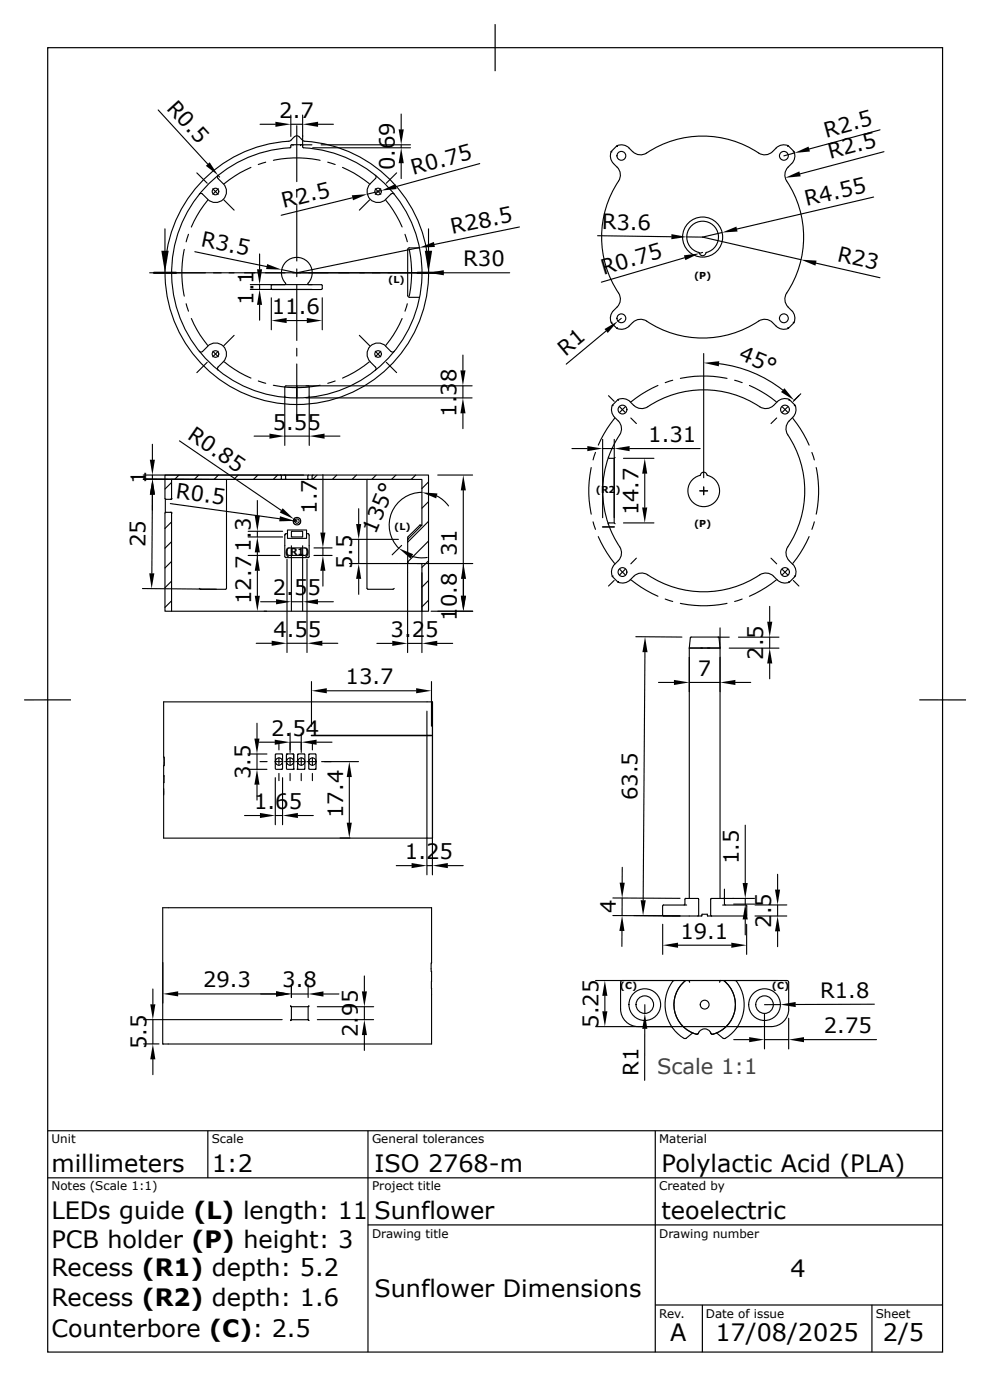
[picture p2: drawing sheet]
<svg xmlns="http://www.w3.org/2000/svg" width="210mm" height="297mm" viewBox="0 0 210 297" stroke-linecap="round" stroke-linejoin="round" font-family="sans-serif">
<g fill="none" stroke="#000" stroke-width=".25">
<path d="M10.1 10.1h190.1v277.1h-190.1zM105.1 5.1v10M15.1 148.6l-10 .1M195.2 148.6l9.9 .1M10.1 240.2h190.1M10.1 250.2h190.1M44.1 240.2v10M78.1 240.2v47M139.1 240.2v47M78.1 260.2h122.1M139.1 277.2h61.1M149.1 277.2v10"/>
<path d="M185.2 277.2v10"/>
</g>
<g fill="none" stroke="#000" stroke-width=".24">
<path d="M33.6 23.4l10.5 11.4M41.8 36.7l2.2 2.2M46.3 37.3l.3 .3M46.4 37.2l-.2 .4 .1 .3a3.4 3.4 0 0 1 1.8 3 2.34 2.34 0 0 1-1.6 2 2.34 2.34 0 0 1-2.4-.6l-1.3-1.2-.5 .2M53.3 35.6l-2.4 1.1-3.3 2.3M55.2 26.4h3.3M56.4 34.4l-1.6 .5M58 34.1a23.9 23.9 0 0 1 10 0M61.8 24.4v4.6M61.8 26.4h2.5M61.8 29.8l-.2 .1a28 28 0 0 0-25.8 34.7 28 28 0 0 0 39 18.7 28 28 0 0 0 10.8-41.9 28.4 28.4 0 0 0-21.2-11.5l-.1-.1M62.2 30.7v.2"/>
<path d="M62.5 29l-.7 .8M62.5 29a.7 .7 0 0 1 1 0M63 26.7v11.9M63.5 29l.8 .8M63.8 30.7v.2M64.1 30.7l.2 .2M64.3 24.4v6.9a26.6 26.6 0 0 1 23.4 36.6 26.6 26.6 0 0 1-42.3 9.9 26.6 26.6 0 0 1 4.9-43.2 27.5 27.5 0 0 1 11.4-3.3l.2-.6 4.3 .1M66.4 31.4h20.8M67.5 26.4h3.3M68.2 30.8h19M69.6 34.4l1.6 .5M72.7 35.6l2.4 1.1 3.3 2.3"/>
<path d="M79.7 37.2l.2 .4-.2 .3a3.4 3.4 0 0 0-1.7 3 2.32 2.32 0 0 0 1.5 2 2.32 2.32 0 0 0 2.4-.6l1.3-1.2 .5 .2M84.2 36.7l-2.2 2.2M85.2 24.2v3.3M85.2 30.8v.6M85.2 34.7v3.2M101.9 34.7l-17.8 4.9M129.8 32.2l.1 .1M129.8 32.2a2.34 2.34 0 0 0 .5 2.6M130.3 34.7a2.68 2.68 0 0 1 1 3.8 21.5 21.5 0 0 0 .1 23.7M131 30.9a2.34 2.34 0 0 1 2.6 .5M131.1 31.1l-.1-.1-1.2 1.2M133.6 31.4a2.79 2.79 0 0 0 3.2 1.3l.5-.2"/>
<path d="M161.1 32.5a21.4 21.4 0 0 0-23.8 0M167.4 31l-.1 .1M167.4 31l1.2 1.2-.2 .1M167.4 30.9a2.68 2.68 0 0 0-3.4 1.3 2.35 2.35 0 0 1-2.9 .3M168.1 34.7a2.7 2.7 0 0 0-1.1 3.8 21.4 21.4 0 0 1 0 23.7M168.6 32.2a2.34 2.34 0 0 1-.5 2.6M168.7 32.5l-2.3 .6M186.9 27.6l-15.1 4M187.7 32.2l-17.8 4.7M31.8 57.9h76.4M35 48.6v4.7M39.1 53a23.9 23.9 0 0 0 0 9.9"/>
<path d="M40 49.8l-.5 1.6M41.4 53.5l15.2 3.1M44.1 42.5l-1.6 2.2-1.9 3.5M45.2 40.1l1.1 1.2M46.4 40.1l-1.2 1.2M47.5 42.4l2.2 2.2M55.1 53.9v3.3M63 40.2v1.7M63 43.6v11.8M63 57.1v1.7M74.8 42l-15.1 3.7M78.5 42.4l-2.2 2.2"/>
<path d="M79.7 40.1l1.2 1.2M80.8 40.1l-1.1 1.2M80.9 40.5l-2.9 .7M81.9 42.5l1.6 2.2 1.9 3.5M86 49.8l.5 1.5M86.9 53a23.9 23.9 0 0 1 0 9.9M86.9 52.7h2.2M86.9 52.6l-.3 .4v9.8M89 52.6l-26 5.3-3.2-.6M91 48.6v4.7M110.3 48.2l-18.1 3.7M126.9 50.1l15.7 .2"/>
<path d="M145.4 54.7l-17.7 5.2M145.8 50.3l3.4 .1M146.7 48.1a3.4 3.4 0 0 1 5.5 .7 3.4 3.4 0 0 1-2.3 4.9 .77 .77 0 0 1-.8 .6 .77 .77 0 0 1-.7-.7 3.4 3.4 0 0 1-1.7-5.5zM149.2 50.4l20.9 4.8M149.2 53.6l-.7 .2M153.3 49.4l-4.1 1M173.3 55.9l13.6 3.1M185.5 41.9l-29 6.7M39.5 64.5l.5 1.6M40.6 67.7l1.9 3.5 1.6 2.1M44 77l-2.2 2.1M44.1 73.5a2.34 2.34 0 0 1 3.3 0 2.34 2.34 0 0 1 0 3.3"/>
<path d="M44.1 73.6l-1.3 1.1-.5-.1M45.2 74.6l1.2 1.2M46.3 74.6l-1.1 1.2M47.4 76.9l-1.2 1.2 .2 .5M47.6 76.9l3.3 2.2 2.4 1.2M49.7 71.2l-2.2 2.2M53.2 60.4h15l.2 .2v.7M55.1 60.4v1.1M55.1 64.8v3.2M57.6 61.3l.2 .2M57.6 63.3v6.7M57.8 60.4l-.2 .2v.7"/>
<path d="M60.9 68.1h4.3M63 60.4v11.9M63 74v1.6M63 77.3v11.9M65.4 60.1v.2l.2 .1M65.4 60.1a3.3 3.3 0 0 0-.1-4.5 3.3 3.3 0 0 0-4.6 0 3.3 3.3 0 0 0 0 4.6l-.2 .2M68.4 61.3l-.2 .2h-15M68.4 63.3v6.7M76.3 71.2l2.2 2.2M78.4 76.9l-3.3 2.2-2.4 1.2M78.6 76.9l1.2 1.2-.1 .5M79.7 74.6l1.1 1.2"/>
<path d="M80.9 74.6l-1.2 1.2M81.9 73.6l1.3 1.1 .5-.1M81.9 73.5a2.34 2.34 0 0 0-3.3 0 2.34 2.34 0 0 0 0 3.3M82 77l2.2 2.1M85.4 67.7l-1.9 3.5-1.6 2.1M86.5 64.5l-.5 1.6M86.6 62.8l.3 .3M86.9 63.2h2.2M98.3 75.4v3.3M128.7 70.3l-8.5 7M129.9 68.4l-.1 .1 1.2 1.3M130.3 66a2.34 2.34 0 0 0-.5 2.5"/>
<path d="M131.1 69.6l-.1 .2M131.3 62.2a2.34 2.34 0 0 1-.2 3l-.8 .8M131.9 67.6l-.7 .6M133.6 69.3a2.34 2.34 0 0 1-2.6 .5M137.3 68.2a2.34 2.34 0 0 0-2.9 .3l-.8 .8M149.4 75.1v26.4M152.7 77.2a27.2 27.2 0 0 1 13.5 5.6M161.1 68.2a2.34 2.34 0 0 1 2.9 .3 2.75 2.75 0 0 0 3.4 1.3M161.1 68.2a21.4 21.4 0 0 1-23.8 0M167.1 62.2a2.34 2.34 0 0 0 .2 3l.8 .8M168.1 66a2.34 2.34 0 0 1 .5 2.5M168.4 68.4l.2 .1"/>
<path d="M168.6 68.5l-1.2 1.3-.1-.2M32.4 94.4v3.2M38.1 93.6l21.6 14.8M54 92.6h3.2M54.8 80.9l1.6 .5M58 81.8a24.8 24.8 0 0 0 10 0M60.5 82.2v12.4M60.5 92.6h5.2M65 84.5h35.3M65.4 82l.3 .2v12.4M68.9 92.6h3.3M71.2 80.9l-1.6 .5"/>
<path d="M98.3 81.9v2.6M98.3 87.8v3.2M100.3 81.9l-39.6 .1-.2 .2M121.5 95.3h3.2M125.5 99.3a23.7 23.7 0 0 0 0 9.9M126.5 96.1l-.6 1.6M128 93.3v16.7M128 95.3h2.4M129.2 97.1l.2 .2h1M129.2 84l1.2 1.2M129.2 97.1a21.4 21.4 0 0 0 0 14.2M130 86.1l.2 .1"/>
<path d="M130 86.1a2.34 2.34 0 0 0 .5 2.5 2.68 2.68 0 0 1 1.1 3.8l-1.5 2.6-.9 2.1M130.4 93.3v16.7M130.5 88.9l-1.6 2.1-1.9 3.5M130.6 97.2l-.2 .1v13.8M131.3 84.8a2.34 2.34 0 0 1 2.5 .5M131.3 85l-.1-.2-1.2 1.3M131.6 86.4l1.2 1.2M132.4 97.3h6.5M132.8 86.4l-1.2 1.2M133.7 95.3h15M133.8 85.3a2.72 2.72 0 0 0 3.7 1.1 21.7 21.7 0 0 1 24.3 .2 2.34 2.34 0 0 0 2.5-.5M134 88.8l1.1 1.2"/>
<path d="M139.7 81.9l-3.5 1.9-2.2 1.5M142.9 80.8l-1.6 .5M144.5 80.4a24.7 24.7 0 0 1 9.9 0M156 80.8l1.6 .5M159.1 81.9l3.6 1.9 2.1 1.5M164.9 88.8l-1.2 1.2M165 85.3l-.7 .8M166.1 86.4l1.2 1.2M167.3 86.4l-1.2 1.2M167.5 85l.1-.2 1.2 1.3-.1 .1M167.6 84.8a2.34 2.34 0 0 0-2.6 .5M168.4 88.9l1.5 2.1 1.9 3.5"/>
<path d="M168.8 86.1a2.32 2.32 0 0 1-.5 2.5 2.7 2.7 0 0 0-1 3.7 21.7 21.7 0 0 1-.3 24.3 2.79 2.79 0 0 0 1.3 3.3M169.6 84l-1.1 1.2M170 83.6l-1.3 1.4M172.4 96.1l.5 1.6M173.3 99.3a23.7 23.7 0 0 1 0 9.9M30.4 100.9h34.1M30.4 101.8h57.2M30.4 101.7l15.7 .1M32.4 100.9v.9M32.4 105.1v3.3M32.4 105l-.2 16.8M35.1 106v2.9"/>
<path d="M35.2 108.8h1.2l.1 .2M35.2 108.8l-.2 .2v20.8h1.4v-20.8l-.2-.2M36.2 107l23.2 3.2M36.4 102.5l-1.4 1.4M36.4 110.8l-1.4 1.5M36.4 115.1l-1.4 1.3M36.4 119.2l-1.4 1.4M38 100.9l-.9 .9M42.2 100.9l-.9 .9M46.4 100.9l-.9 .9M48.1 101.8v23.2l-.2 .1M50.6 100.9l-1 .9"/>
<path d="M52.7 112.8h7.3M52.7 114h7.3M52.7 118h6.7M54.7 106.3v3.3M54.7 112.8v1.2M54.7 117.3v3.3M54.8 100.9l-1 .9M59 100.9l-1 .9M59.6 100.9h-24.6v5l.2 .2h1.2l.1-.2M59.6 101.8h-23.2v4.1l-.2 .2M59.6 100.9h.9M59.6 101.8h6.9"/>
<path d="M59.6 100.9l.2 .2M59.7 101.1v.5M59.8 101.6l-.2 .2M60.5 118.2v-4.6l.2-.2h.3v-.8h4.1v.8h.4l.1 .2v4.6l-.2 .2M60.5 100.9h6M60.5 100.9l.2 .2M60.5 118.2l.2 .2h4.7M60.7 101.1v.5M60.7 101.6l-.2 .2M60.9 118.8v19.8M61 113.4v.9h4.1v-.9M61.2 116.4h3.8a1.16 1.16 0 0 1 .1 1.3l-.4 .3-3.5-.1a1.14 1.14 0 0 1-.2-1.3z"/>
<path d="M61.9 115.9v13.9M62 112.8l2.3 .1-.1 1.1h-2.2M62 112.8l-.1 1.2h.1M62.4 110.3l.7 .4-.5-.1M64.3 115.9v13.9M65.2 118.8v19.8M65.6 100.9l-.2 .2v.5l.2 .2M66.5 100.9h24.5v28.9h-1.4M66.5 101.8h23.1v9.7l-3 3.1v4.7l4.4-4.4M66.5 100.9l-.2 .2v.5l.2 .2M66.7 116.4h3.8M66.7 118h3.8"/>
<path d="M67.3 100.9l-.9 .9M68.6 100.8v12.3M68.6 116.4v1.6M71.5 100.9l-.9 .9M74.2 119.7h15.4v10.1M74.2 114.6h10.4M75.7 100.9l-.9 .9M76.2 108v3.3M76.2 114.6v5.1M77.9 101.8v23.2l.2 .1M79.9 100.9l-.9 .9M84.1 100.9l-1 .9"/>
<path d="M85.3 115.8l-2 2M86.6 119.3v19.3M86.6 119.3l.3 .4M87.5 118.2l1.6 .3 1.6-.1M88.3 100.9l-1 .9M88.5 119.7h11.9M89.2 111.5l-2.5 2.5-.1 .7M89.2 111.5h.4M89.2 111.5h.1M89.6 104.6a7 7 0 0 0-6.4 4.3 7 7 0 0 0 1.5 7.6M91 102.4l-1.4 1.4M91 106.5l-1.4 1.4"/>
<path d="M91 110.7l-4.4 4.5M91 119.1l-1.4 1.4M92.8 105.3l1.3 1 1.1 1.2M92.9 100.9h7.5M98.4 104.2v22.3M125.9 110.8l.6 1.6M127 114l1.9 3.5 1.6 2.2M129.2 111.3a26.2 26.2 0 0 0 2.6 5.3 2.77 2.77 0 0 1-1.3 3.3M130.5 119.8a2.34 2.34 0 0 0-.5 2.6M130.6 111.2l-.2-.1h-1.1l-.1 .2M132.4 111.1h6.5M135.1 118.5l-1.1 1.3"/>
<path d="M136.9 100.6v7.2M148.6 104.3h1.7M149.4 103.4v1.7M150.3 101a3.4 3.4 0 0 1 1.8 5.2 3.4 3.4 0 0 1-5.5-.1 3.4 3.4 0 0 1 2.1-5.2 .79 .79 0 0 1 .8-.6 .79 .79 0 0 1 .8 .7M163.7 118.5l1.2 1.3M168.3 119.8a2.34 2.34 0 0 1 .5 2.6M171.8 114l-1.9 3.5-1.5 2.2M172.9 110.8l-.5 1.6M30.3 125l15.6 .1M36.4 129.8h53.2M36.4 123.4l-1.4 1.4M36.4 127.6l-1.4 1.4"/>
<path d="M42.3 125l.3 .2h5.3M54.4 136.6h3.3M54.7 121.2v5.3M55.3 127.8h3.3M56.1 129.8h.5M60.9 136.6h4.3M61.9 127.8h2.4M67.5 127.8h3.3M68.5 136.6h3.2M68.6 121.2v3.3M76.2 123v3.2M80 136.7h3.3"/>
<path d="M83.7 125l-.2 .2h-5.4M86.6 136.7h3M89.6 121.6v17M91 123.3l-1.4 1.4M91 127.5l-1.4 1.4M91.5 129.8h8.9M92.9 136.7h3.2M98.4 123v3.5M130 122.4l1.2 1.3 .1-.2M130.2 122.3l-.2 .1M130.4 123.3l-1.2 1.2M131.6 120.9l1.2 1.2"/>
<path d="M132.8 120.9l-1.2 1.2M134 123.2l2.2 1.5 3.5 1.9M134.6 122.4a2.73 2.73 0 0 1-3.3 1.2M134.6 122.4a2.34 2.34 0 0 1 2.9-.3 21.7 21.7 0 0 0 24.3-.2 2.34 2.34 0 0 1 2.5 .5M135 135.2l9.8 .1M137 138.5l-.4 52.7M141.3 127.2l1.6 .5M144.5 128.1a23.7 23.7 0 0 0 9.9 0M146.4 137.6h2.4M146.4 137.6l.2-2.1a3.8 3.8 0 0 1 2.3-.2h2.3a1.73 1.73 0 0 1 1.5 .2l.2 2.1M146.4 137.6h3.9M146.4 137.6v53.2"/>
<path d="M148.8 137.6h.1M149 137.6h.1M149 137.6h1.3M150.3 137.6h.1M150.3 137.6h2.6M150.5 137.6h2.4M150.5 137.6h.1M152.5 135.3h2.4M152.9 133.4v57.4M154.9 137.7h10.5M156.8 135.3h8.6M157.6 127.2l-1.6 .5"/>
<path d="M163.4 128.8v3.3M163.4 135.3v2.4M164.3 122.4a2.77 2.77 0 0 0 3.3 1.2M164.8 123.2l-2.1 1.5-3.6 1.9M166.1 120.9l1.2 1.2M167.3 120.9l-1.2 1.2M168.5 123.3l1.1 1.2M168.7 122.3l.1 .1-1.2 1.3-.1-.2M54.6 153.6v3.3M55.1 157.6h3.2M59.2 157.7v1.6M61.6 155.7v4.1"/>
<path d="M61.6 157.6h2.4M64 155.7v4.1M66.1 144.8v9.5M66.3 157.7v1.6M67.2 157.6h3.3M69.4 146.7h19M90.7 151v34.8M91.6 144.8v9.4M139.8 144.9h3.3M146.4 144.9h6.5M156.2 144.9h3.2M163.4 140.9v3.3"/>
<path d="M34.8 167.6v10.4h57M34.8 167.5v1.3M34.8 162.7v2M34.8 166.2v1.3M34.8 164.7v.1M34.8 164.7v1.5M34.8 164.8v1.3M34.8 166.1v.1M34.8 160.9v1.7M34.8 160.8v1.8M34.9 162.5l-.1 .2M34.9 160.9l-.1-11.8h57v36.7"/>
<path d="M51.9 173.2h3.3M52.6 160.1h4.1M52.6 163.4h4.1M54.6 160.1v3.3M54.6 166.7v3.2M55.2 161.8h1.5M58.4 161.8h1.7M58.5 165.2v10M58.5 173.2h1.5M58.5 160.2l1.3-.1 .2 .2v3l-.1 .1h-1.3l-.1-.1zM58.6 161.3l-.1 .4 .1 .5M58.6 161.3a.76 .76 0 0 1 1.3 .2l.1 .5a.76 .76 0 0 1-.7 .5 .76 .76 0 0 1-.7-.3"/>
<path d="M59.2 160.9v1.7M59.2 164.3v1.5M60 165.2v10M60.4 161.8h.1M60.8 161.8h1.6M61 160.1l-.2 .2v1.4M61.6 160.9v1.7M61.6 164.3v1.5M62.2 160.1l.2 .2v1.5M62.4 161.7v.1M62.4 163.3v-3l-.2-.2h-1.3l-.1 .2v3l.2 .1h1.5M62.8 161.8h.1"/>
<path d="M63.1 161.8h1.7M63.2 163.3l1.4 .1 .1-.1-.1-3.2-1.4 .1v3.1l-.1 .1M63.3 173.2h3.2M64 160.9v1.7M64 164.3v1.5M65.2 161.8h.1M65.5 161.8h1.7M65.6 160.2l1.3-.1 .2 .2-.1 3.1h-1.3l-.1-.1zM65.7 161.3a.76 .76 0 0 1 .7-.3 .76 .76 0 0 1 .7 .5v.5a.76 .76 0 0 1-.7 .5 .76 .76 0 0 1-.7-.3l-.1-.4 .1-.5M66.3 160.9v1.7M66.3 164.3v1.5M68.3 161.8h7.8"/>
<path d="M72.2 178h2.1M74.2 165v9.7M158.3 175.3v12.2M84.1 183.9h3.3M90.7 183.9h1.1M95.1 183.9h3.3M130.1 194.5h14.3h-9.8M130.1 190.7l14.3 .1M132.1 197.7v3.3M132.1 190.7v3.8M132.1 184.2v3.3M140.7 192.4v2"/>
<path d="M140.7 194.3l.2 .2M140.7 196.3v6.4M140.9 194.6h8.1l.1-.4h1.1l.1 .4h.8M140.9 192.2h4.9M140.9 192.2l-.2 .2M145.3 192.2l.1-.2v-1a1.93 1.93 0 0 1 1.7-.2h1.1l.2 .2v3.4l-.2 .2M151.1 194.6h7.3M153.5 192.2h4.9M153.7 190.8l.2 .2M153.8 188.8l.1 3.2 .1 .2M155.8 192h4.4M158.3 190.8v1.2"/>
<path d="M158.3 195.3v3.3M158.4 192.2l.2 .2v2l-.2 .1M158.6 196.3v6.4M160.2 190.8h-9.2l-.1 .2v3.4l.2 .2M160.3 194.6h6.8M160.3 192.2h6.8M165.1 185.7v3.2M165.1 192.2v2.4M165.1 197.8v3.3M30.5 216.6h29.4M32.5 210.1v3.2M32.5 216.6v5.1"/>
<path d="M37.8 211.1h20.8M55.4 211.1h3.2M61.7 213.6l.2 .2v2.8l-.2 .2M61.9 213.8h3.5M61.9 209.1v2.8M61.9 211.1h3.5M65.4 213.8v2.8h-3.5M65.4 216.6l.2 .2M65.4 209.2v2.7M65.6 213.6l-.2 .2M67.4 216.6h11.9M67.4 213.8h11.9"/>
<path d="M68.7 211.1h3.3M77.4 207.3v3.3M77.4 213.8v2.8M77.4 219.8v3.3M91.6 206.3v2.2M91.6 204.6v-11.8h-57v28.9h57v-11.8M91.6 204.5v1.9M91.6 208.4v1.5M126.5 208.3h40.6l.4 .3v5.7a3.7 3.7 0 0 1-3.7 3.7M126.5 218h37.2M128.4 211.5v3.3M131.8 208.6v5.7a3.7 3.7 0 0 0 3.7 3.7"/>
<path d="M132.2 208.3l-.4 .3M136.9 218.5v11M136.9 213.4v1.8M142.5 218l.2 .2M142.9 208.4a8.4 8.4 0 0 0 2.4 12.2M143.2 208.3l-.3 .1M144 200.8h11.3M145.5 208.3a6.5 6.5 0 0 0 2.4 11.4M145.6 208.3h.7M145.6 208.3a6.5 6.5 0 0 0-2.4 6.4 6.5 6.5 0 0 0 4.7 5M146.3 208.3l.1 .3M146.3 208.3h6.6l-.1 .3"/>
<path d="M147.1 219.4l-1.4 1.1M147.9 219.7l.2-.1 .3-.3a1.41 1.41 0 0 1 2.4-.1l.2 .4 .4 .1M148.3 219.4l-.4 .3M148.3 219.4h.1M150.9 219.4h.1M151 219.4l.4 .3M152.2 219.4l1.4 1.1M152.9 208.3h.6a6.4 6.4 0 0 1 2.6 6.3 6.4 6.4 0 0 1-4.7 5.1M152.9 208.3h.1M153.8 208.3a6.5 6.5 0 0 1-2.4 11.4M156.1 208.3h.2a8.3 8.3 0 0 1-2.3 12.3M156.8 218l-.3 .2"/>
<path d="M162.3 215.3v7.5M165.7 213.4h-3.4M167.5 216.3v6.5M185.7 213.3h-16.7M30.5 221.7h3.3M32.5 225v3.3M145.7 220.5h-.4M153.6 220.5h.4M155.8 220.8h3.3M162.3 220.8h5.2M170.7 220.8h15.4"/>
<circle cx="131.9" cy="33.1" r=".94"/>
<circle cx="166.5" cy="33.1" r=".94"/>
<circle cx="45.8" cy="40.7" r=".7"/>
<circle cx="80.3" cy="40.7" r=".7"/>
<circle cx="149.2" cy="50.4" r="4.3"/>
<circle cx="45.8" cy="75.2" r=".7"/>
<circle cx="80.3" cy="75.2" r=".7"/>
<circle cx="131.9" cy="67.6" r=".94"/>
<circle cx="166.5" cy="67.6" r=".94"/>
<circle cx="132.2" cy="87" r=".94"/>
<circle cx="166.7" cy="87" r=".94"/>
<circle cx="63.1" cy="110.7" r=".79"/>
<circle cx="63.1" cy="110.7" r=".46"/>
<circle cx="132.2" cy="121.5" r=".94"/>
<circle cx="166.7" cy="121.5" r=".94"/>
<circle cx="61.6" cy="161.8" r=".77"/>
<circle cx="64" cy="161.8" r=".78"/>
<circle cx="136.9" cy="213.4" r="1.87"/>
<circle cx="136.9" cy="213.4" r="3.4"/>
<circle cx="149.6" cy="213.4" r=".94"/>
<circle cx="162.4" cy="213.4" r="1.87"/>
<circle cx="162.4" cy="213.4" r="3.4"/>
</g>
<path d="M32.7 57.9h4.7M88.7 57.9h4.6" fill="none" stroke="#000" stroke-width=".47"/>
<g fill="#000">
<path d="M43.7 35.2l.8-.7 1.8 2.8zM58.5 25.9l3.3 .5-3.3 .5zM64.3 26.4l3.2-.5v1zM80.9 40.5l3-1.4 .3 1.1zM85.2 31.4l.5 3.3h-1zM84.7 27.5h1l-.5 3.3zM166.7 37.8l3-1.4 .3 1zM168.7 32.5l3-1.4 .3 1.1zM34.3 53.3h1.5l-.8 4.6zM54.6 57.2h1.1l-.6 3.2zM56.7 56.1l3.1 1.2-3.3-.1zM74.7 41.5l3.3-.3-3 1.3z"/>
<path d="M90.2 53.3h1.6l-.8 4.6zM89 52.6l3.1-1.2 .3 1.1zM91 57.9l3.3-.5v1.1zM142.6 49.7l3.2 .6-3.2 .5zM145.2 54.2l3.3-.4-3 1.5zM153.3 49.4l3.1-1.3 .2 1.1zM170.1 55.2l3.3 .2-.2 1zM55.1 61.5l.6 3.3h-1.1zM57.6 68.1l3.3-.6v1.1zM65.2 67.5l3.2 .6-3.2 .5zM97.8 78.7h1.1l-.6 3.2zM128.4 69.9l2.8-1.7-2.1 2.5z"/>
<path d="M149.4 77.1l3.3-.4-.1 1.1zM31.8 97.6h1.1l-.5 3.3zM57.2 92.1l3.3 .5-3.3 .6zM65.7 92.6l3.2-.5v1.1zM98.3 84.5l.6 3.3h-1.1zM124.7 94.7l3.3 .6-3.3 .5zM130.4 95.3l3.3-.6v1.1zM166.6 82.5l2.1 2.5-2.8-1.7zM32.4 101.8l.5 3.3h-1.1zM32.4 101.7l.5 3.3h-1.1zM54.1 109.6h1.1l-.5 3.2zM54.7 114l.5 3.3h-1.1z"/>
<path d="M59.4 109.6l3.2 1-3.3 .1zM60 107.9l2.4 2.4-3-1.4zM68 113.1h1.1l-.5 3.3zM75.6 111.3h1.1l-.5 3.3zM84.7 116.5l3 1.2-.5 .9zM89.6 104.6l3.3 .2-.3 1.1zM98.4 100.9l.5 3.3h-1.1zM136.9 97.3l.5 3.3h-1zM136.4 107.8h1l-.5 3.3zM31.7 121.8h1.1l-.6 3.2zM54.7 118l.5 3.2h-1.1zM54.1 126.5h1.1l-.5 3.3z"/>
<path d="M57.7 136.1l3.2 .5-3.2 .6zM58.6 127.3l3.3 .5-3.3 .6zM64.3 127.8l3.2-.5v1.1zM68.6 118l.5 3.2h-1.1zM65.2 136.6l3.3-.5v1.1zM76.2 119.7l.5 3.3h-1.1zM83.3 136.1l3.3 .6-3.3 .5zM89.6 136.7l3.3-.6v1.1zM97.8 126.5h1.1l-.5 3.3zM98.4 119.7l.6 3.3h-1.1zM97.9 126.5h1.1l-.6 3.3zM137 135.2l.5 3.3h-1.1z"/>
<path d="M162.9 132.1h1.1l-.6 3.2zM54 156.9h1.1l-.5 3.2zM58.3 157.1l3.3 .5-3.3 .6zM64 157.6l3.2-.5v1.1zM66.1 146.7l3.3-.5v1.1zM88.4 146.2l3.2 .5-3.2 .6zM143.1 144.4l3.3 .5-3.3 .6zM152.9 144.9l3.3-.5v1.1zM163.4 137.7l.6 3.2h-1.1zM54.6 163.4l.5 3.3h-1.1zM55.2 172.7l3.3 .5-3.3 .5zM60 173.2l3.3-.5v1z"/>
<path d="M74.2 161.8l.5 3.2h-1.1zM73.6 174.7h1.1l-.5 3.3zM87.4 183.3l3.3 .6-3.3 .5zM91.8 183.9l3.3-.6v1.1zM132.1 194.5l.5 3.2h-1.1zM131.6 187.5h1.1l-.6 3.2zM136 191.2h1.1l-.5 3.3zM158.3 192l.5 3.3h-1.1zM157.7 187.5h1.1l-.5 3.3zM165.1 194.6l.6 3.2h-1.1zM164.6 188.9h1.1l-.6 3.3zM31.9 213.3h1.1l-.5 3.3z"/>
<path d="M34.6 211.1l3.2-.6v1.1zM58.6 210.6l3.3 .5-3.3 .6zM58.6 210.5l3.3 .6-3.3 .5zM65.4 211.1l3.3-.5v1.1zM77.4 216.6l.5 3.2h-1.1zM76.8 210.6h1.1l-.5 3.2zM127.9 214.8h1.1l-.6 3.2zM128.4 208.3l.6 3.2h-1.1zM136.9 215.2l.6 3.3h-1.1zM140.7 200.8l3.3-.6v1.1zM155.3 200.2l3.3 .6-3.3 .5zM165.7 213.4l3.3-.6v1.1z"/>
<path d="M32.5 221.7l.5 3.3h-1.1zM159.1 220.3l3.2 .5-3.2 .6zM167.5 220.8l3.2-.5v1.1z"/>
</g>
<path d="M63 81.9v2.6M128 111.9h2.4M66.1 156.2h25.5" fill="none" stroke="#000" stroke-width=".34"/>
<g font-size="5.1">
<text x="10.9" y="249">millimeters</text>
<text x="45" y="249">1:2</text>
<text x="79.5" y="249">ISO 2768-m</text>
<text x="140.5" y="249">Polylactic Acid (PLA)</text>
<text x="10.9" y="258.9">LEDs guide (L) length: 11</text>
<text x="79.5" y="258.9">Sunflower</text>
<text x="140.5" y="258.9">teoelectric</text>
<text x="10.9" y="265">PCB holder (P) height: 3</text>
<text x="10.9" y="271.1">Recess (R1) depth: 5.2</text>
<text x="79.5" y="275.4">Sunflower Dimensions</text>
<text x="167.8" y="271.3">4</text>
<text x="10.9" y="277.4">Recess (R2) depth: 1.6</text>
<text x="10.9" y="284">Counterbore (C): 2.5</text>
<text x="142.3" y="284.8">A</text>
<text x="151.9" y="284.8">17/08/2025</text>
<text x="187.5" y="284.8">2/5</text>
</g>
<g font-size="4.5">
<text x="35.2" y="23.1" transform="rotate(48 35.2 23.1)">R0.5</text>
<text x="59.3" y="25.1">2</text>
<text x="62.2" y="25.1">.7</text>
<text x="175.5" y="29.3" transform="rotate(-15 175.5 29.3)">R2.5</text>
<text x="176.3" y="33.8" transform="rotate(-15 176.3 33.8)">R2.5</text>
<text x="83.8" y="36.2" transform="rotate(-90 83.8 36.2)">0.69</text>
<text x="87.7" y="37.2" transform="rotate(-15 87.7 37.2)">R0.75</text>
<text x="60.2" y="44.2" transform="rotate(-14 60.2 44.2)">R2.5</text>
<text x="171.3" y="43.8" transform="rotate(-13 171.3 43.8)">R4.55</text>
<text x="42.5" y="52.3" transform="rotate(12 42.5 52.3)">R3.5</text>
<text x="96" y="49.8" transform="rotate(-12 96 49.8)">R28.5</text>
<text x="127.8" y="48.7" transform="rotate(1 127.8 48.7)">R3.6</text>
<text x="98.4" y="56.6">R30</text>
<text x="128.1" y="58.4" transform="rotate(-16 128.1 58.4)">R0.75</text>
<text x="177.6" y="55.5" transform="rotate(13 177.6 55.5)">R23</text>
<text x="53.8" y="64.7" transform="rotate(-90 53.8 64.7)">1.</text>
<text x="53.8" y="60.2" transform="rotate(-90 53.8 60.2)">1</text>
<text x="57.7" y="66.7">11</text>
<text x="63.4" y="66.7">.6</text>
<text x="120.1" y="75.8" transform="rotate(-40 120.1 75.8)">R1</text>
<text x="156.7" y="76.3" transform="rotate(22 156.7 76.3)">45°</text>
<text x="96.9" y="81.2" transform="rotate(-90 96.9 81.2)">8</text>
<text x="96.9" y="88.5" transform="rotate(-90 96.9 88.5)">1.</text>
<text x="96.9" y="84" transform="rotate(-90 96.9 84)">3</text>
<text x="39.6" y="93" transform="rotate(34 39.6 93)">R0.85</text>
<text x="57.9" y="91.3">5</text>
<text x="60.8" y="91.3">.55</text>
<text x="137.7" y="93.9">1.31</text>
<text x="31.1" y="102.9" transform="rotate(-90 31.1 102.9)">1</text>
<text x="37.2" y="105.7" transform="rotate(8 37.2 105.7)">R0.5</text>
<text x="53.3" y="112.8" transform="rotate(-90 53.3 112.8)">3</text>
<text x="67.2" y="109.2" transform="rotate(-90 67.2 109.2)">1.7</text>
<text x="79.7" y="113.6" transform="rotate(-68 79.7 113.6)">135°</text>
<text x="135.6" y="109.5" transform="rotate(-90 135.6 109.5)">14.7</text>
<text x="30.9" y="116.2" transform="rotate(-89 30.9 116.2)">25</text>
<text x="53.3" y="117.2" transform="rotate(-90 53.3 117.2)">1.</text>
<text x="97" y="118.2" transform="rotate(-90 97 118.2)">31</text>
<text x="74.8" y="120.8" transform="rotate(-90 74.8 120.8)">5.5</text>
<text x="53.3" y="128.3" transform="rotate(-90 53.3 128.3)">12.7</text>
<text x="57.9" y="126.4">2.</text>
<text x="62.4" y="126.4">5</text>
<text x="65.3" y="126.4">5</text>
<text x="97" y="131.8" transform="rotate(-90 97 131.8)">1</text>
<text x="97" y="129" transform="rotate(-90 97 129)">0.8</text>
<text x="58" y="135.3">4.5</text>
<text x="65.4" y="135.3">5</text>
<text x="83" y="135.3">3.</text>
<text x="87.4" y="135.3">2</text>
<text x="90.3" y="135.3">5</text>
<text x="162.1" y="137.3" transform="rotate(-90 162.1 137.3)">.5</text>
<text x="148.2" y="143.6">7</text>
<text x="162.1" y="140.2" transform="rotate(-90 162.1 140.2)">2</text>
<text x="73.4" y="145.3">13.7</text>
<text x="57.6" y="156.3">2.</text>
<text x="62.1" y="156.3">5</text>
<text x="65" y="156.3">4</text>
<text x="53.2" y="165.5" transform="rotate(-90 53.2 165.5)">3</text>
<text x="53.2" y="162.6" transform="rotate(-90 53.2 162.6)">.5</text>
<text x="54" y="171.8">1.</text>
<text x="58.5" y="171.8">6</text>
<text x="61.3" y="171.8">5</text>
<text x="72.9" y="173.7" transform="rotate(-90 72.9 173.7)">17.4</text>
<text x="135.4" y="169.9" transform="rotate(-90 135.4 169.9)">63.5</text>
<text x="86" y="182.5">1.25</text>
<text x="156.9" y="183.6" transform="rotate(-90 156.9 183.6)">1.5</text>
<text x="130.8" y="194" transform="rotate(-90 130.8 194)">4</text>
<text x="163.7" y="197.1" transform="rotate(-90 163.7 197.1)">2</text>
<text x="163.7" y="194.2" transform="rotate(-90 163.7 194.2)">.5</text>
<text x="144.5" y="199.4">19.1</text>
<text x="43.1" y="209.7">29.3</text>
<text x="59.9" y="209.7">3</text>
<text x="62.8" y="209.7">.8</text>
<text x="76" y="215.8" transform="rotate(-90 76 215.8)">9</text>
<text x="76" y="213" transform="rotate(-90 76 213)">5</text>
<text x="174.2" y="211.9">R1.8</text>
<text x="76" y="220.3" transform="rotate(-90 76 220.3)">2.</text>
<text x="127.1" y="218.3" transform="rotate(-90 127.1 218.3)">5.25</text>
<text x="175" y="219.4">2.75</text>
<text x="31.1" y="222.9" transform="rotate(-90 31.1 222.9)">5.5</text>
<text x="135.6" y="228.6" transform="rotate(-90 135.6 228.6)">R1</text>
</g>
<text font-size="4.5" fill="#424242" x="139.5" y="228">Scale 1:1</text>
<g font-size="2.5">
<text x="10.9" y="242.9">Unit</text>
<text x="45" y="242.9">Scale</text>
<text x="79" y="242.9">General tolerances</text>
<text x="140" y="242.9">Material</text>
<text x="10.9" y="252.8">Notes (Scale 1:1)</text>
<text x="79" y="252.8">Project title</text>
<text x="140" y="252.8">Created by</text>
<text x="79" y="262.9">Drawing title</text>
<text x="140" y="262.9">Drawing number</text>
<text x="140" y="280">Rev.</text>
<text x="149.9" y="280">Date of issue</text>
<text x="186" y="280">Sheet</text>
</g>
<g font-size="2">
<text x="147.4" y="59.2">(P)</text>
<text x="82.5" y="60.2">(L)</text>
<text x="126.6" y="104.7">(R2)</text>
<text x="83.7" y="112.5">(L)</text>
<text x="147.4" y="112">(P)</text>
<text x="60.5" y="117.9">(R1)</text>
<text x="131.7" y="210.1">(C)</text>
<text x="163.9" y="210.1">(C)</text>
</g>
</svg>
